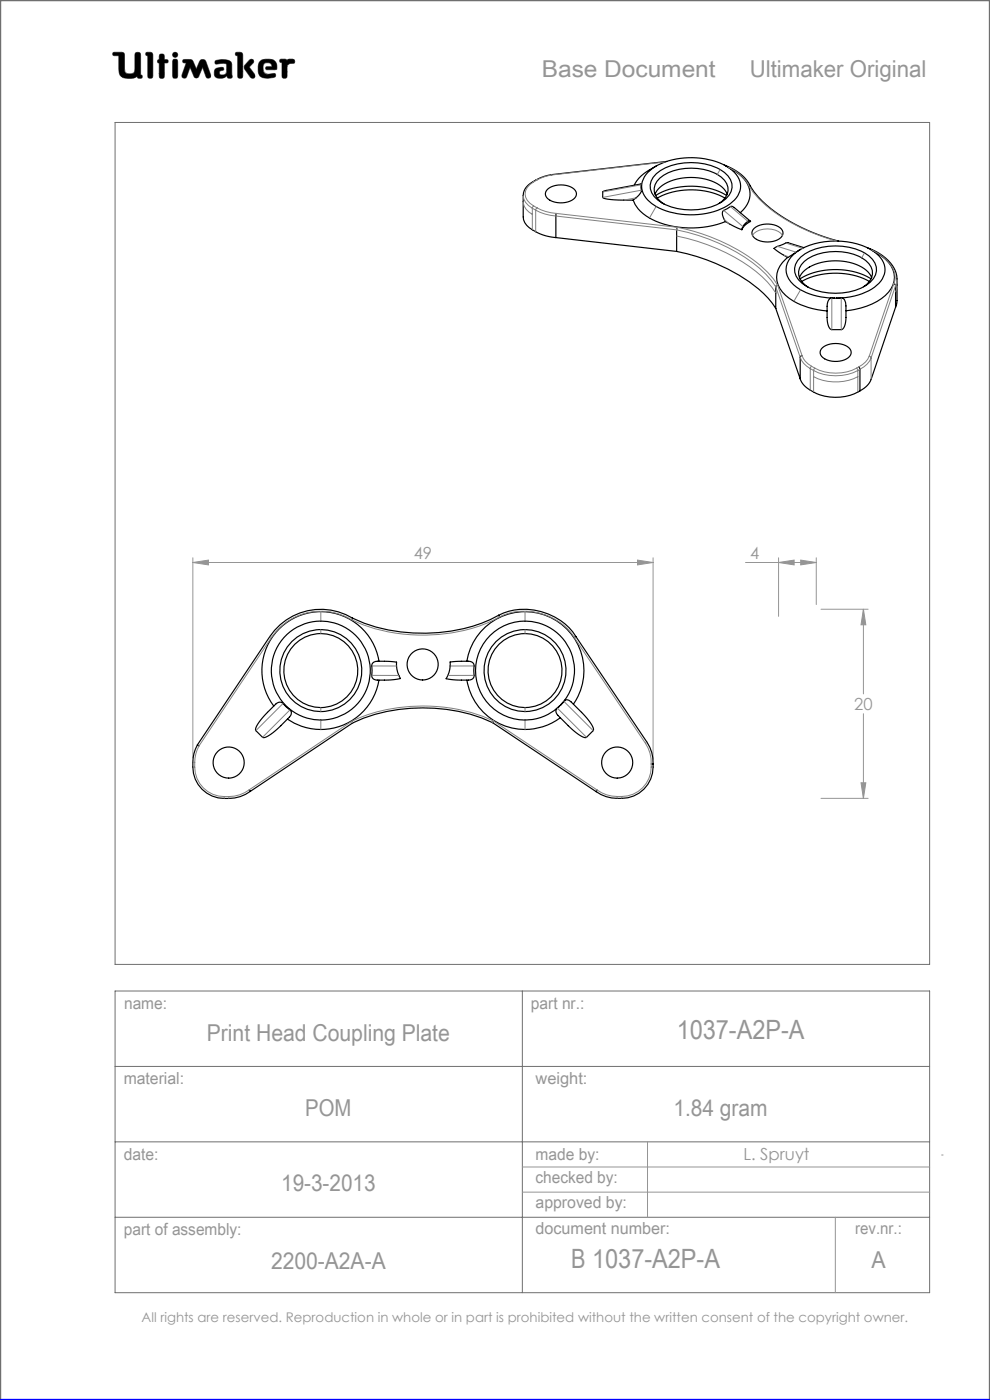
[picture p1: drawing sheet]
<svg xmlns="http://www.w3.org/2000/svg" width="210mm" height="297mm" viewBox="0 0 210 297" stroke-linecap="round" stroke-linejoin="round" font-family="sans-serif">
<g fill="none" stroke="#6f6f6f" stroke-width=".21">
<path d="M24 11.1h1.8l.5 .2 .2 4a1.62 1.62 0 0 0 2 0l.2-4a.65 .65 0 0 1 .7-.2 .65 .65 0 0 1 .4 .6v4.2l.3 .1-.1 .6a.65 .65 0 0 1-.9-.3 4 4 0 0 1-3 .2l-.6-.5-.2-.6-.1-3.6h-1.2l-.1-.3zM29.1 16.2v.1M31 11.1l1.2 .1 .2 .4v4.8a.59 .59 0 0 1-.7 .2 .59 .59 0 0 1-.4-.5v-4.3l-.4-.1zM33.8 13.4h.1M33.8 12.6h.1M33.8 12.6l-.3 .1-.1 .3 .1 .3 .3 .1M33.8 12.6v-1a.59 .59 0 0 1 .7-.1 .59 .59 0 0 1 .4 .5v.6l.6 .1a.4 .4 0 0 1 0 .6l-.6 .1-.1 3.1a.59 .59 0 0 1-.6 .1 .59 .59 0 0 1-.4-.5v-2.7M36.8 12.6h.7l.2 .5v3l-.2 .4-.3 .1-.4-.1-.2-.4v-3zM38.9 12.7l1.3-.1 .6 .2 .8 1.9 .9-2 .6-.1 .4 .1 1.2 3.2v.5l-.4 .2-.4-.1-.9-2.2-.9 2-.5 .3-.3-.2-1-2.1-.7 1.9-.3 .4-.5-.1-.2-.1v-.5l.9-2.6-.7-.1zM42.1 16.2h.1M45.7 12.9a3.6 3.6 0 0 1 3.3 .3l.2 .5v2.1a.53 .53 0 0 1-.2 .8l-.7-.1-.2-.4a1.97 1.97 0 0 1-2.5 .2 1.34 1.34 0 0 1 .4-1.8l1.3-.2 .1 .6a.74 .74 0 0 0-.9 .7 .95 .95 0 0 0 1.4 .1l.2-.6-.1-1.5a2.7 2.7 0 0 0-2 0l-.4-.2zM50.1 11.1l1.2 .1 .2 .4-.1 4.8a.59 .59 0 0 1-.6 .2 .59 .59 0 0 1-.4-.5v-4.3l-.4-.1z"/>
<path d="M52.9 12.8l.4-.2 .4 .1 .1 .4-.9 1.1 1.1 1.5 .1 .6-.2 .3h-.4a5.9 5.9 0 0 1-1.7-2.3l.2-.5zM56.6 14.8h.1M56.6 14.8l-.3-.3 .2-.3 1.2-.1-.2-.5a1.04 1.04 0 0 0-1.7 .5l.2 1.3 .8 .4M56.6 14.8h1.7l.4-.2a1.66 1.66 0 0 0-1.5-2l-1.7 .1a2.65 2.65 0 0 0-.3 3.5 3.5 3.5 0 0 0 3.2 .1l.1-.3-.2-.4-1.5 .2M56.8 15.8h.1M59.5 12.6h1.1l.3 .2a1.21 1.21 0 0 1 1.5-.1l.1 .6-1 .2-.6 .4-.1 2.5a.59 .59 0 0 1-.6 .2 .59 .59 0 0 1-.4-.5v-2.8l-.4-.2zM24.4 26h172.8v178.6h-172.8zM24.4 210.2h172.8v64h-172.8zM110.8 210.2v64M24.4 226.2h172.8M24.4 242.2h172.8M24.4 258.2h172.8"/>
<circle cx="37.2" cy="11.6" r=".56"/>
</g>
<path d="M0 297v-297h210v297" fill="none" stroke="#6f6f6f" stroke-width=".5"/>
<g fill="none" stroke="#959595" stroke-width=".21">
<path d="M40.9 119.3l3.3-.5v1zM40.9 118.3v42.4M40.9 119.3h97.6M135.2 118.8l3.3 .5-3.3 .5zM138.5 118.3v42.8M158.1 119.3h15M165.1 119.3l3.4-.5v1zM165.1 118.3v12.5M169.8 118.8l3.3 .5-3.3 .5zM173.1 118.3v9.9M174.1 129.2h10M183.1 129.2l.6 3.3h-1.1z"/>
<path d="M183.1 129.2v18M183.1 151.4v18M174.1 169.4h10M182.6 166.1h1.1l-.6 3.3zM110.8 247.6h86.4M110.8 252.9h86.4M137.4 242.2v16M177.2 258.2v16M199.7 245h.4"/>
</g>
<path d="M0 297h210" fill="none" stroke="#00f" stroke-width=".5"/>
<path d="M45.7 12.9l-.1 .4 .2 .3 1.7-.2 .6 .2-.1 1.8-.2 .4-.5 .1a.54 .54 0 0 1-.8-.5 .54 .54 0 0 1 .8-.5l.2-.1-.1-.4-.4-.1a1.31 1.31 0 0 0-1.5 .9 1.14 1.14 0 0 0 .3 1.2 1.14 1.14 0 0 0 1.2 .2l.8-.3a.23 .23 0 0 1 .3-.2 .23 .23 0 0 1 .2 .4 .58 .58 0 0 0 .8 .1 .58 .58 0 0 0 .1-.9v-2a1.32 1.32 0 0 0-1.7-1.1zM50 11.2v.5l.4 .1v4.5l.2 .3h.6l.3-.4v-4.7l-.4-.4zM53 12.7l-1.1 1.2-.1 .5 1.4 2.1 .6 .1 .3-.3v-.4l-1.2-1.7 .9-.9v-.4l-.3-.3zM55.1 13a2.66 2.66 0 0 0 .3 3.4l1.4 .2 1.3-.2 .4-.3-.2-.5-1.5 .2-.6-.2-.3-.4-.1-.9a.98 .98 0 0 1 .7-1 .98 .98 0 0 1 1.1 .5l.1 .3-1.2 .1-.1 .4 .2 .2h1.6a.49 .49 0 0 0 .5-.2 .49 .49 0 0 0 0-.6 1.57 1.57 0 0 0-2-1.4h-.9zM59.4 12.6v.5l.4 .2v3l.3 .3h.5l.3-.4v-2.3l.6-.4 .9-.1 .1-.6-.4-.3-.9 .1-.3 .2-.3-.2zM36.7 12.6l-.1 3.7 .2 .3h.6l.3-.4v-3.3l-.3-.3zM36.6 11.6a.56 .56 0 0 0 1.1 0 .56 .56 0 0 0-1.1 0zM33.9 11.6l-.1 1-.3 .2-.1 .3 .4 .3v3l.2 .2h.5l.3-.1 .1-.3v-2.8l.7-.1 .1-.4-.2-.2-.6-.1-.2-1.1zM31 11.2l-.1 .5 .4 .1 .1 4.5 .2 .3h.5l.3-.4v-4.7l-.4-.4zM38.8 12.7v.6h.7l-.9 2.7 .2 .5 .4 .1 .3-.2 .8-2.1 .9 2 .2 .2h.4l.3-.2 .9-2 .8 2.1 .5 .2 .4-.3v-.4l-1-2.8-.3-.4-.5-.1-.4 .2-.9 1.9-.9-2-.5-.1zM24 11.2l-.1 .3 .2 .3h1.1v2.7a1.73 1.73 0 0 0 2.1 2.1 2.42 2.42 0 0 0 1.8-.4l.3 .4h.6l.2-.3-.1-.3-.3-.1v-4.3l-.1-.3-.2-.2h-.6l-.3 .4v3.4a.89 .89 0 0 1-1.3 .8 .81 .81 0 0 1-.9-1.1l-.1-3.3-.5-.2z" fill-rule="evenodd" fill="#000"/>
<path d="M40.9 119.3l3.3-.5v1zM135.2 118.8l3.3 .5-3.3 .5zM183.1 129.2l.6 3.3h-1.1zM182.6 166.1h1.1l-.6 3.3zM165.1 119.3l3.4-.5v1zM169.8 118.8l3.3 .5-3.3 .5z" fill="#959595"/>
<g fill="none" stroke="#000" stroke-width=".25">
<path d="M117 37.1h.1M117 37a7.9 7.9 0 0 0-5.8 3.4l-.2 1.1v4.5a3.9 3.9 0 0 0 2.6 3.2 10.5 10.5 0 0 0 4.3 1.2M135.8 39.1l-7.6 1.4-.3 .2v1.2a9.2 9.2 0 0 0 4.4 .6h2M135.8 39.1l.2 .1v.6a1.92 1.92 0 0 1-1.1 2.2l-.6 .5M137.4 36.6a13.5 13.5 0 0 1 9.5-3.1 12.5 12.5 0 0 1 9.3 3.5 3.9 3.9 0 0 1-.4 5.4 13.4 13.4 0 0 1-9.5 3.2 12.5 12.5 0 0 1-9.3-3.6 3.9 3.9 0 0 1 .4-5.4zM139.2 35.2a9.8 9.8 0 0 0-4.7 4.1M139.2 36.8a12.7 12.7 0 0 1 11.6-1.7l1.6 .7a4.5 4.5 0 0 1 2.9 4 5.6 5.6 0 0 1-4.5 4.1 12.9 12.9 0 0 1-11.3-1.5 3.4 3.4 0 0 1-.3-5.6zM141.4 34.2l-24.4 2.9M153.6 35a9.3 9.3 0 0 1 5.6 4.6M154 35.2l1.4 .8a5.8 5.8 0 0 1 3.6 6.2 5.9 5.9 0 0 1-2 2.9M158.9 39.4l.3 .2M159.2 39.6a25.1 25.1 0 0 0 9.1 7.8 42.7 42.7 0 0 0 9.6 3.8"/>
<path d="M116.2 40.1a4.7 4.7 0 0 1 5.8 .3 1.54 1.54 0 0 1-1.1 2.3 4.3 4.3 0 0 1-5.1-1 1.24 1.24 0 0 1 .4-1.6zM117.9 50.4l25.6 2.9M118 45.3l-.1 5.1M134.3 42.5a8.7 8.7 0 0 0 5.7 4.8 20.4 20.4 0 0 0 13.9-.3M138.9 41.2a7.2 7.2 0 0 1 6.2-3.5 10.6 10.6 0 0 1 8.4 2.3l.8 1.2M143.5 53.3a37.5 37.5 0 0 1 19.5 10l1.6 2.1M143.5 48.8h.1M143.5 48.8v4.5M143.6 48.2l-.1 .6M152.6 43.2a3.2 3.2 0 0 0 .4-5.6 11.6 11.6 0 0 0-13 .2 3.1 3.1 0 0 0 .2 5l.7 .5M153.8 42a15.6 15.6 0 0 0-14.4 0M153.9 47l3.5 1.7"/>
<path d="M153.9 47l-.6-1.4-.1-.6 .3-.3 1.7-.9 .4 .1 3.6 3h-.1a2.29 2.29 0 0 0-1.7 1.8M154.1 41.5a15.3 15.3 0 0 0-15 0M159.2 47a3.7 3.7 0 0 0-1.8 1.7M160 48.4a4.8 4.8 0 0 1 5.7 .2 1.44 1.44 0 0 1-.8 2.3 4.4 4.4 0 0 1-5.3-.9 1.24 1.24 0 0 1 .4-1.6zM167.1 54.6a4.9 4.9 0 0 0-.5 8.1 14.8 14.8 0 0 0 8.8 3.3M169.8 52.9l-2.7 1.7M169.9 54.5a12.7 12.7 0 0 1 11.6-1.7 6 6 0 0 1 4.4 3.8 3.8 3.8 0 0 1-2.2 3.9 13.2 13.2 0 0 1-13.6-.4 3.4 3.4 0 0 1-.2-5.6zM170.5 52.5l-3.6-1-2.7 1.2 2.9 1.9M184 52.6l.3 .1a9.7 9.7 0 0 1 5.8 5.1l.2 1.4v4.6l-.3 1.4M184.4 59.7a15.6 15.6 0 0 0-14.4 0M184.7 52.9a5 5 0 0 1 3 4.8 5.7 5.7 0 0 1-3.5 4l-2.9 1.1-1.9 .3-2 .2M184.7 52.9a16.1 16.1 0 0 0-15.6 .5 4.2 4.2 0 0 0-1.8 5.8 9.8 9.8 0 0 0 6.9 3.8l2.8 .3"/>
<path d="M184.7 52.9a9 9 0 0 1 4.7 4.3 5.1 5.1 0 0 1-2.4 6.1 15.8 15.8 0 0 1-7.6 2.6M184.8 59.2a15.3 15.3 0 0 0-15.1 0M184.9 58.9a7.2 7.2 0 0 0-6.1-3.5 10.6 10.6 0 0 0-8.5 2.3l-.7 1.2M164.6 65.4l5.1 15M164.9 60.5l-.3 .4v4.5M170.1 75.4l-.4 .4v4.6M174.5 73.8a4.7 4.7 0 0 1 5.8 .3 1.54 1.54 0 0 1-1.2 2.2 4.7 4.7 0 0 1-4.8-.7 1.25 1.25 0 0 1 .2-1.8zM176.1 63.3h2.6a1.46 1.46 0 0 1 .7 1.6v2.8a2.31 2.31 0 0 1-1 2.2h-2a2.49 2.49 0 0 1-1-2.6v-2.3a2.02 2.02 0 0 1 .7-1.7zM182.1 77.8l.3 .5v4.6M183.2 60.8a3.2 3.2 0 0 0 .4-5.5 11.6 11.6 0 0 0-13 .2 3.1 3.1 0 0 0 .2 5l.7 .4M189.6 60.2l.4 .4v4.6M190 65.2l-5.2 15.3a4.6 4.6 0 0 1-2.4 2.4"/>
<path d="M169.7 80.4a5.5 5.5 0 0 0 3.5 3.1 10.4 10.4 0 0 0 9.2-.6M74.8 131.1a13 13 0 0 0-17.6 3.9l-15.3 23M74.8 131.1l-.2 .4M105.8 130.5h.1M105.8 130.5l.2 .4M105.8 130.5a35.7 35.7 0 0 1-26 2.5l-2.6-.8-2.4-1.1M105.8 130.5a13.1 13.1 0 0 1 16.3 4.5M122.1 135l-.3 .2M122.1 135l15.1 22.5a7.6 7.6 0 0 1 1.3 4.6M41.9 158a8.9 8.9 0 0 0 .1 8.4 6.9 6.9 0 0 0 6.5 3 7.6 7.6 0 0 0 4.6-1.5M41.9 158l.3 .2M41.9 158h.1"/>
<path d="M58.5 149.4a1.03 1.03 0 0 1 1.5-.2l.7 .8a1.73 1.73 0 0 1 1.1 1.2l-.3 .8-2.4 2.4a6.4 6.4 0 0 1-3.3 2.1l-1.5-1.5a2.63 2.63 0 0 1 .9-2.2zM74.6 153l.2 .4M74.8 153.4h.1M74.8 153.4l-21.7 14.5M79.1 140.6a2.92 2.92 0 0 1 2.5-.3l2.5 .2a5.7 5.7 0 0 0 .8 3.4 15.9 15.9 0 0 1-5.6 .2l-.3-.3-.1-.4v-2.2zM80.4 144.3a12.5 12.5 0 0 1-19.4 8.3M80.4 140.3a12.5 12.5 0 0 0-17.2-9.5 12.5 12.5 0 0 0-5.1 19M95.5 140.4l1.7-.1a4.8 4.8 0 0 1 3.1 .3l.3 .6-.1 2.6a1.18 1.18 0 0 1-1.1 .5h-2.7l-2.1-.3a5.7 5.7 0 0 0 .9-3.6zM99 140.3a12.5 12.5 0 0 1 17-9.6 12.5 12.5 0 0 1 5.6 18.7M99 144.3a12.5 12.5 0 0 0 19.9 8M104.5 153.3a36.4 36.4 0 0 0-29.7 .1M104.5 153.3l22 14.6"/>
<path d="M104.7 153l-.2 .3M119.9 148.5l-1.9 1.9M119.9 148.5l-1 1a10.5 10.5 0 0 0-4.4-17.3 10.5 10.5 0 0 0-13.5 11.8 10.5 10.5 0 0 0 16.5 6.8l1.1-1-.6 .6M119.9 148.5h.8l.4 .4 2.7 2.6a6.4 6.4 0 0 1 2.1 3.4l-1.5 1.5a2.63 2.63 0 0 1-2.2-1l-3.9-3.6a1.14 1.14 0 0 1-.3-1.4M52.9 167.6l.2 .3M126.7 167.6l-.2 .3M138.1 162.1h.4M138.5 162.1a6.8 6.8 0 0 1-7.6 7.3 7.6 7.6 0 0 1-4.4-1.5"/>
<circle cx="68.1" cy="142.3" r="7.8"/>
<circle cx="68.1" cy="142.3" r="8.7"/>
<circle cx="68.1" cy="142.3" r="10.5"/>
<circle cx="89.7" cy="141" r="3.3"/>
<circle cx="111.4" cy="142.3" r="7.9"/>
<circle cx="111.4" cy="142.3" r="8.7"/>
<circle cx="48.5" cy="161.8" r="3.3"/>
<circle cx="130.9" cy="161.8" r="3.3"/>
</g>
<g fill="none" stroke="#808080" stroke-width=".21">
<path d="M113 38.6h.2M113.2 38.6a2.69 2.69 0 0 0-1.8 2.5 2.69 2.69 0 0 0 1.8 2.6M113.7 38.2h.2M113.9 38.2l-.7 .4M136 39.2l-8.1 1.5M141.1 34.4l-24.1 2.7-1.6 .4-1.5 .7M152.8 36l-.6 1M154.4 35.5a8.5 8.5 0 0 1 4.4 3.9M158.9 39.4a26 26 0 0 0 10.8 8.8 42.8 42.8 0 0 0 7.8 2.9M111 41.5a3.3 3.3 0 0 0 1.9 2.7M111 42.8a3 3 0 0 0 1.9 2.7M112.9 44.2l.7 .4"/>
<path d="M112.9 44.2v4.5M113.2 43.7l-.3 .5M113.2 43.7l.7 .4M113.6 44.6a10.5 10.5 0 0 0 4.3 1.2l25.6 3M113.6 44.6v4.6M113.9 44.1a9.9 9.9 0 0 0 4.1 1.2l25.7 2.9M113.9 44.1l-.3 .5M134.9 42l-2.6 .5M136.1 40.3l-8.2 1.6M139.2 43.8l-1.4 2.4M143.5 48.8a38.1 38.1 0 0 1 19 9.4l2.1 2.7 5.1 14.9a4.3 4.3 0 0 0 2.2 2.4M143.5 50.1a37.8 37.8 0 0 1 19.3 9.7l1.8 2.4"/>
<path d="M143.7 48.2a38.4 38.4 0 0 1 19.2 9.6l2 2.7M143.7 48.2l-.2 .6M153.5 44.6l4.1 3.5M153.6 46.6l1.1 .9M154.9 43.8l3.7 3.1M164.9 52.3l4 1.2M166 49.9a4.4 4.4 0 0 0-6.1-.4l-.3 .5M166.3 54.1l1 .4M166.7 51.6l3.6 1.1M183.4 53.6l-.6 1.1M184.8 53a7.9 7.9 0 0 1 5 5.3v1.1l-.2 .8M190.3 59.2l-.1 .7-5.4 16"/>
<path d="M164.9 60.5l-.3 .4M164.9 60.5h.1M164.9 60.5l5.2 14.9a4.1 4.1 0 0 0 2.1 2.3M169.8 61.5l-1.4 2.4M171.9 78.2l.7 .4M171.9 78.2v4.6M172.2 77.7l-.3 .5M172.2 77.7l.7 .4M172.6 78.6a10.4 10.4 0 0 0 9.4 0M172.6 79.9a10.4 10.4 0 0 0 9.4 0M172.6 78.6v4.6M172.9 78.1l-.3 .5"/>
<path d="M172.9 78.1a9.8 9.8 0 0 0 8.8 0M176.4 63.3v6.6M178.4 63.3v6.6M181.7 78.1l.3 .5M182 78.6v4.6M184.4 75.6a4.8 4.8 0 0 1-2.7 2.5M184.4 75.6l.4 .3M184.8 75.9a5 5 0 0 1-2.8 2.7M184.8 75.9v4.6M189.6 60.2l-5.2 15.4M190.3 60.5l-.3 1.4M57.2 135l.4 .2"/>
<path d="M57.6 135.2l-15.4 23a7.3 7.3 0 0 0-.9 3.5M68.1 129.8v2M68.1 133.6v.8M74.6 131.5a12.6 12.6 0 0 0-17 3.7M74.6 131.5a36.7 36.7 0 0 0 32.4-1.1 12.7 12.7 0 0 1 14.8 4.8l15.1 22.5M111.4 129.8v2M111.4 133.6v.8M60 149.2l-5.7 5.8M61.5 150.6l-5.8 5.8M68.1 152.8v2M68.1 150.1v.9M74.6 153l-21.7 14.6a7.2 7.2 0 0 1-4.4 1.4"/>
<path d="M74.6 153l.2 .4M74.6 153h.1M78.9 143.3h5.7M78.9 141.3h5.2M100.6 141.3h-5.1M100.6 143.3h-5.6M104.7 152.9a36.8 36.8 0 0 0-30.1 .1M104.7 152.9l-.2 .4M104.7 152.9v.1M104.7 153l22 14.6a7.2 7.2 0 0 0 4.2 1.4M111.4 152.8v2M111.4 150.1v.9"/>
<path d="M118.2 150.2l6.2 6.2M119.6 148.8l6.2 6.2M136.9 157.7a7.7 7.7 0 0 1 1.2 5M137.3 157.5l-.4 .2M40.9 161.7h.4M40.9 162.8h.4M41.3 162.8a6.3 6.3 0 0 0 6.2 6.2M41.3 161.7v1.1M47.5 169v.4M47.5 169h1M48.5 169v.4M130.9 169v.4"/>
<path d="M130.9 169h1M131.9 169v.4M138.1 162.7a6.3 6.3 0 0 1-6.2 6.3M138.1 162.7h.4"/>
</g>
<g font-size="5.6" fill="#959595">
<text x="143.5" y="220.3">1037-A2P-A</text>
<text x="121.1" y="269.1">B 1037-A2P-A</text>
</g>
<g font-size="4.9" fill="#959595">
<text x="114.9" y="16.3">Base Document</text>
<text x="159" y="16.3">Ultimaker Original</text>
<text x="43.9" y="220.9">Print Head Coupling Plate</text>
<text x="64.7" y="236.7">POM</text>
<text x="142.8" y="236.7">1.84 gram</text>
<text x="59.6" y="252.7">19-3-2013</text>
<text x="57.5" y="269.3">2200-A2A-A</text>
<text x="184.9" y="269.1">A</text>
</g>
<g font-size="3.5" fill="#959595">
<text x="87.8" y="118.6">49</text>
<text x="159.1" y="118.6">4</text>
<text x="181.2" y="150.6">20</text>
<text x="26.3" y="214.1">name:</text>
<text x="112.6" y="214">part nr.:</text>
<text x="26.2" y="229.9">material:</text>
<text x="113.6" y="229.9">weight:</text>
<text x="26.3" y="246">date:</text>
<text x="113.6" y="246">made by:</text>
<text x="113.6" y="251.1">checked by:</text>
<text x="157.7" y="246.2">L. Spruyt</text>
<text x="113.6" y="256.3">approved by:</text>
<text x="26.3" y="262">part of assembly:</text>
<text x="113.6" y="261.8">document number:</text>
<text x="181.4" y="261.9">rev.nr.:</text>
</g>
<text font-size="2.8" fill="#959595" x="30" y="280.4">All rights are reserved. Reproduction in whole or in part is prohibited without the written consent of the copyright owner.</text>
</svg>
